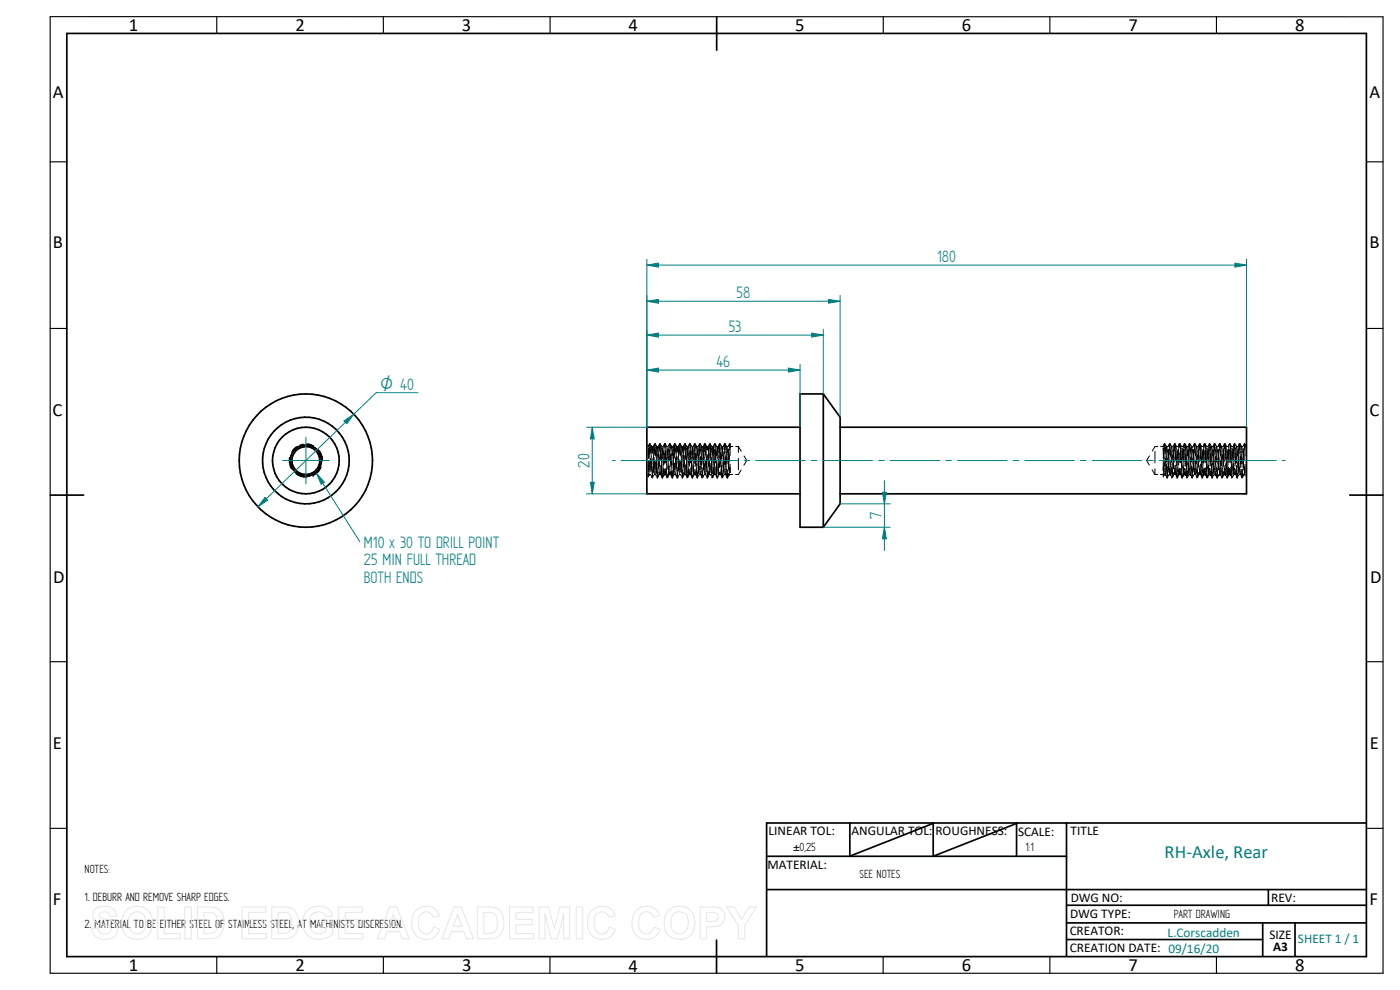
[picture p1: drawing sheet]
<svg xmlns="http://www.w3.org/2000/svg" width="420mm" height="297mm" viewBox="0 0 420 297" stroke-linecap="round" stroke-linejoin="round" font-family="sans-serif">
<g fill="none" stroke="#000" stroke-width=".51">
<path d="M20.1 10h390v277h-390zM215.1 5v10.1M247.1 118.2v40M247.1 118.2h-7v40h7M247.1 118.2l5 7v26l-5 7M240.1 128.2h-46v20h46M252.1 128.2h122v20h-122M15.1 148.5h10M405.1 148.5h10M230.1 256.9h90M255 246.9v10M280.1 246.9v10"/>
<path d="M305.1 246.9v10M320.1 246.9v40M410.1 246.9h-180v40M230.1 266.9h180M320.1 271.6h90M320.1 276.9h90M379 276.9v10M380.7 266.9v4.7M388.7 276.9v10M215 282.1v10M320.1 281.9h58.9"/>
<circle cx="91.8" cy="138.2" r="4.7"/>
<circle cx="91.8" cy="138.2" r="13"/>
<circle cx="91.8" cy="138.2" r="20"/>
<circle cx="91.8" cy="138.2" r="10"/>
<circle cx="91.8" cy="138.2" r="4.2"/>
</g>
<g fill="none" stroke="#000" stroke-width=".34">
<path d="M15.1 5h400v287h-400zM65.1 5v5M115.1 5v5M165.1 5v5M265.1 5v5M315.1 5v5M365.1 5v5M15.1 48.6h5M410.1 48.6h5M15.1 98.6h5M410.1 98.6h5M15.1 198.5h5"/>
<path d="M410.1 198.5h5M15.1 248.5h5M410.1 248.5h5M65.1 287v5M115.1 287v5M165 287v5M265 287v5M315.1 287v5M365.1 287v5"/>
</g>
<g fill="none" stroke="#000" stroke-width=".3">
<path d="M86.9 137.2l-.1 1.5 .7 2.1M87.3 136.8l-.1 1.5 .4 1.4M88.8 134.2l-1.2 1.3M88.8 134.2h.1M88.8 134.2l-1 1.2M89.3 133.9l-.5 .3M91 133.9l-1.3 .6M91.1 133.3l-1.2 .3M91.8 133.2h.6M92.4 133.2l1.4 .5M92.4 133.2l1.7 .6M92.6 133.8l1.4 .4 1.2 .7"/>
<path d="M95 134.7l.8 1.3 .4 1.4M95.6 135a4.9 4.9 0 0 1 1.2 3.3M96 138.9l-.6 1.4M96.2 136.1l.6 1.4M194.1 133.5l.2 .1M194.6 134.3v2.2M194.6 138.4v2.7M194.6 134.6l.2 1.7M194.7 133.7l-.1 .3-.1-.1M194.7 135.8l-.1 1.7M194.7 133.6h.1M194.7 139.5l-.1 1.7"/>
<path d="M194.8 133.4l-.1 .2M194.8 138.1l.3 3.5M194.9 133.2l.3 2.6M194.9 133.2v.1M194.9 133.2l-.1 .8M194.9 133.2h.1M195 134.2l-.2 3.5M195.1 133.2h.1M195.1 133.2l.1 .2M195.3 137.5l-.2 3.5M195.3 133.9l.2 3.6M195.3 137.6l.2 3.5"/>
<path d="M195.4 133.5l.1 .2M195.6 133.9l.1 .1M195.6 139.3l.2 3.4M195.6 137.9l-.2 3.5M195.6 134h.1M195.6 134l-.2 1.7M195.6 134l.2 1.7M195.9 134h.1M195.9 137.5l.3 3.4M196 134l.2 1.4M196 134l-.3 2.1M196 133.9l-.1 .1"/>
<path d="M196.2 138.3l-.1 3.5M196.2 134.8l-.1 3.5M196.3 133.5l-.2 .2M196.3 137.2l.2 3.5M196.4 133.2v.1M196.5 133.2h.1M196.5 133.3v.4M196.5 133.7l-.2 2.8M196.5 133.7l.3 3.1M196.6 133.2l-.1 .5M196.6 133.2h.1M196.7 133.2l.1 .1"/>
<path d="M196.7 133.3h.1M196.7 138.6l-.2 3.4M196.8 133.5l.2 .2M196.8 135.1l.3 3.5M196.8 138.6l.3 3.4M197.1 133.9v.1M197.1 138.7l-.3 3.5M197.1 134h.1M197.1 134l.1 .6M197.1 134l-.3 2.8M197.4 134h.1M197.4 136.4l.2 2.7"/>
<path d="M197.5 134l.1 .5M197.5 134l-.3 2.9M197.5 139.1l-.2 3.5M197.6 133.9l-.1 .1M197.6 139.1v.8M197.8 133.5l-.2 .2M197.8 136.4l.1 3.5M197.8 137.2l-.2 3.5M197.8 133.8l-.2 3.5M198 133.2l-.1 .1M198.1 134.3l.2 3.5M198.2 133.2l.1 1.3"/>
<path d="M198.2 133.2h.1M198.2 133.2l-.3 2.1M198.2 139.7l-.3 2.7M198.3 133.5l.2 .2M198.4 136.3l.2 3.5M198.4 139.6l.3 3.4M198.5 134.4h.1M198.5 134.4l-.3 3.4M198.5 139.6l-.3 2.8M198.6 133.9l.1 .1M198.8 135.4l.2 3.5M198.9 134.3l-.3 3.5"/>
<path d="M199 133.9l-.1 .1M199.1 138.1l-.2 3.5M199.2 135.5l.2 3.5M199.3 133.5l-.2 .2M199.4 136h.1M199.4 136l-.2 3.5M199.4 133.3l-.2 3M199.4 133.2v.1M199.5 133.2v.3M199.5 133.2l-.1 .1M199.5 133.2h.1M199.6 133.2h.1"/>
<path d="M199.6 133.2l.3 2.4M199.6 133.2l-.1 1M199.7 133.2l.1 .2M199.7 135.3l.1 3.5M199.8 133.5l.2 .2M199.9 135.4l-.2 3.5M200 137.5l.1 3.4M200.1 133.9v.1M200.1 134h.1M200.2 134.3l.3 3.5M200.3 135.2l-.2 3.5M200.5 133.9l-.1 .1"/>
<path d="M200.6 139.6l.3 2.8M200.6 134.6l.3 3.5M200.6 137.1h.1M200.6 137.1l-.1 3.5M200.8 133.5l-.2 .2M200.9 133.2v.1M200.9 133.2h.1M200.9 139.9l.3 2.5M200.9 133.2l.2 1.3M200.9 133.2l-.2 2.1M200.9 134.8l-.1 3.5M201.2 133.2l.3 3.6"/>
<path d="M201.2 133.2h.1M201.2 136.3l.2 3.5M201.3 133.5l.2 .2M201.3 136.5l-.2 3.5M201.5 138.6l.2 3.5M201.6 133.9l.3 2.8M201.7 136.1l-.2 3.4M201.7 134l-.2 .7M201.9 134l.4 3.2M202 138.5l.3 3.4M202 133.9l-.1 .3M202.2 136.1l-.2 3.5"/>
<path d="M202.2 139l-.2 3.5M202.3 133.5l-.2 .2M202.3 137.2h.1M202.4 133.3l-.1 1M202.4 133.2v.1M202.4 139l.4 3.5M202.5 133.2l-.1 .1M202.5 133.2l.1 .5M202.5 133.2h.1M202.6 133.7l.1 1.8M202.6 133.7h.1M202.6 133.7l-.3 3.5"/>
<path d="M202.6 133.2h.1M202.7 133.2v.2M202.8 137.5l-.2 3.5M202.8 137.3l.2 3.5M202.8 134.5l.2 3.5M202.9 133.5l.1 .2M203.1 133.9v.1M203.1 134l.2 1.7M203.1 134l-.2 1.7M203.1 134h.1M203.1 139.8l.3 3.4M203.2 136.9l-.2 3.5"/>
<path d="M203.4 134h.1M203.4 137.5l.3 3.4M203.5 134l.2 2.4M203.5 134l-.2 1.1M203.5 133.9l-.1 .1M203.7 135.1h.1M203.7 135.1l-.1 3.5M203.7 136.4h.1M203.8 133.5l-.1 .2M203.8 137.8l-.2 3.5M203.9 138.2l.2 3.4M204 133.2l-.1 .1"/>
<path d="M204 133.2h.1M204 133.2l.2 3.3M204.1 133.2h.1M204.1 133.2l-.2 2.8M204.2 133.2v.6M204.2 138.6l-.2 3.4M204.3 133.5l.2 .2M204.3 138.3l.2 3.5M204.4 135.6l.1 3.5M204.5 139.1l-.1 2.2M204.6 133.9l.2 .7M204.6 137.8l-.1 1.3"/>
<path d="M204.8 134l-.3 .1-.2 2.7M204.9 134h.1M204.9 136.4l.2 3.5M205 134l.2 1.5M205 134l-.2 2M205 139.4l-.2 3.3M205.1 133.9l-.1 .1M205.3 133.5l-.2 .2M205.3 137.3l.2 3.5M205.3 134.1l-.2 3.5M205.3 136.7l-.1 3.5M205.5 133.2l-.1 .1"/>
<path d="M205.6 134l.2 3.5M205.6 133.2h.1M205.6 133.2l.1 .2M205.6 133.2l-.2 1.6M205.6 133.2l.3 1.8M205.6 139.6l-.3 2.8M205.9 133.5l.1 .2M205.9 139.3l.2 3.4M205.9 136.8l.2 3.5M206 134.4h.1M206 134.4l-.2 3.4M206.1 133.9l.1 .1"/>
<path d="M206.1 138.7l-.3 3.5M206.1 134h.1M206.3 135.4l.2 3.5M206.4 134h.1M206.5 134l.1 .6M206.5 134l-.3 2.9M206.5 133.9l-.1 .1M206.6 138.4l-.2 3.5M206.7 136.4l.3 3.5M206.8 133.5l-.1 .2M206.9 133.2v.1M206.9 135.5l-.2 3.5"/>
<path d="M207 133.2h.1M207 133.2l-.3 3.4M207.1 133.2h.1M207.1 133.2l-.1 .5M207.2 133.2l.2 2.9M207.2 135l.1 3.5M207.3 133.5l.2 .2M207.4 135.4l-.2 3.5M207.5 138l.2 3.4M207.5 139.5l-.2 2.9M207.6 133.9l.1 .1M207.7 134.3l.3 3.5"/>
<path d="M207.9 134.2l-.3 3.6M208.1 133.9l-.2 .1M208.1 139.6l.3 2.8M208.1 137.4l-.2 3.4M208.2 139.7l-.2 3.4M208.3 133.5l-.2 .2M208.4 133.2h.1M208.4 133.2l-.2 2.4 .2 3.4M208.4 133.2l.2 1M208.5 134.3l-.2 3.5M208.6 133.2h.1M208.6 133.2l.1 .2"/>
<path d="M208.7 136l.2 3.5M208.8 133.8l.2 3.5M208.8 133.5l.2 .2M208.8 136.5l-.2 3.5M209.1 133.9l.3 2.8M209.1 139.1l.2 3.5M209.2 134l-.2 .7M209.3 135.1l-.2 3.5M209.5 138.6l.3 3.3M209.5 133.9l-.1 .1M209.6 134.7l.3 3.5M209.7 136.4l-.2 3.5"/>
<path d="M209.8 138.5l-.3 3.5M209.8 133.5l-.2 .2M209.9 138.2h.1M209.9 133.2v.1M210 133.2v.5M210 133.2l-.2 1.4M210 140l.3 2.5M210 133.2h.1M210 133.7l-.2 3M210 133.7l.2 1.5M210.1 133.2h.1M210.1 133.2l-.1 .5"/>
<path d="M210.2 133.2l.1 .2M210.3 137h.1M210.3 137.1l.1 3.4M210.3 137.5l-.3 3.5M210.3 135l.2 3.5M210.3 133.5l.2 .2M210.6 133.9l.3 1.8M210.7 134l-.3 1.7M210.7 136l-.2 3.5M210.9 134l.2 .4 .2 2.8M210.9 137.5l.2 3.3M211 133.9l-.1 .3"/>
<path d="M211.2 135.4l-.1 3.5M211.3 133.5l-.2 .2M211.3 137.3l-.2 3.7M211.3 137.2h.1M211.4 139.1l.3 3.3M211.4 133.2h.1M211.4 133.2v.1M211.4 133.2v.4M211.4 133.2l.3 3M211.7 133.2h.1M211.7 133.2l-.3 2.3M211.7 133.2l.1 1.1"/>
<path d="M211.7 138.6l-.3 3.4M211.8 134.3h.1M211.8 133.5l.2 .2M211.8 138l.2 3.5M211.9 136.1l.2 3.6M212.1 133.9l.1 .8M212.2 136.9l-.2 3.5M212.2 134l-.2 .1-.2 2.7M212.4 136.4l.2 3.5M212.4 134l.4 2.4M212.5 139.7l-.2 3M212.5 133.9l-.2 1.1"/>
<path d="M212.8 133.5l-.2 .2M212.8 136.4h.1M212.8 134.4l-.2 3.5M212.8 138.2l.3 3.5M212.9 136.1l-.2 3.6M212.9 133.2v.1M213 134.3h.1M213 133.2h.1M213.1 133.7l-.1 .6M213.1 133.7l.2 3.5M213.1 133.2h.1M213.1 139.6l-.3 2.8"/>
<path d="M213.1 133.2l.3 2.3M213.1 133.2v.5M213.2 133.2v.2M213.3 133.5l.2 .2M213.3 139l.3 3.5M213.5 137.3l.1 3.5M213.5 134.4h.1M213.5 134.4l-.2 3.4M213.6 133.9v.1M213.6 134h.1M213.6 137.8l-.2 3.4M213.8 135.4l.2 3.5"/>
<path d="M214 134l.2 1.6M214 134l-.3 1.9M214 133.9v.1M214.1 138.6l-.2 3.5M214.2 135.6h.1M214.3 133.5l-.1 .2M214.3 137.3l.2 3.5M214.4 133.4l-.2 3.5M214.4 135l-.2 3.5M214.5 133.2l-.1 .1M214.6 133.2l.4 3.5M214.7 133.2h.1"/>
<path d="M214.7 134.7l.1 3.5M214.8 133.5l.2 .2M214.8 138.2h.1M214.9 135.4l-.2 3.5M214.9 140l.3 3.2M215 138.5l.2 3.5M215.1 133.9l.2 .1M215.1 138.6l-.3 3.5M215.2 134.3l.3 3.5M215.4 134h.1M215.5 134l.1 .7M215.5 134l-.3 2.8"/>
<path d="M215.6 139.6l.2 2.8M215.6 133.9l-.1 .1M215.6 137.7l-.2 3.4M215.7 139.1l-.2 3.5M215.8 133.5l-.2 .2M215.8 136.5l.2 3.5M215.9 133.3l-.2 2.5M215.9 133.2v.1M216 140h.1M216 133.2l.1 .7M216 133.2l-.1 .1M216 133.2h.1"/>
<path d="M216 133.8l-.2 3.5M216.1 133.2h.1M216.1 133.2l.1 .2M216.2 135.7l.2 3.5M216.3 134.3l.2 3.5M216.4 136.5l-.3 3.4M216.4 133.5l.1 .2M216.5 139.5l-.1 2.4-.3 .5M216.6 133.9l.1 .1M216.6 139.6l.3 3.5M216.6 134h.1M216.6 134l.3 2.7"/>
<path d="M216.6 134l-.1 .7M216.9 134.2l-.2 3.5M217 138.6l.2 3.3M217 133.9l-.1 .1M217.2 136.7l-.2 3.4M217.2 135.6l.2 3.5M217.3 133.5l-.1 .2M217.3 138l-.2 3.5M217.4 133.3l.1-.1v.5M217.4 133.3l-.2 1.6M217.4 139.1h.1M217.5 133.2h.1"/>
<path d="M217.5 133.7l.2 1.2M217.5 133.7l-.1 2.4M217.6 133.2h.1M217.6 133.2l.2 .5M217.6 133.2l-.1 .5M217.8 137.5l-.3 3.5M217.8 136.7l.1 3.5M217.8 133.7h.1M217.8 133.5l.2 .2M217.9 135.5l.1 3.5M218.1 134h.1M218.1 134l.2 1.7"/>
<path d="M218.1 134l-.2 1.7M218.1 133.9v.1M218.3 135l-.2 3.6M218.4 137.5l.2 3.5M218.6 133.9l-.2 .1M218.6 134.7l.3 3.5M218.7 135.7l-.2 3.4M218.8 133.5l-.2 .2M218.9 138.2h.1M218.9 136.8l-.3 3.5M218.9 133.2h.1M218.9 133.2l-.1 .7"/>
<path d="M218.9 133.2l.2 1M219.1 134h.9M219.1 133.2h.1M219.1 133.9v2.8M219.1 139.3v2.5l-.1-1.8M219.1 133.2v.3M219.1 133.2l-.2 1.8M220.8 134h.8M221.6 134l.9 1.4M221.6 134v1.7M221.6 137.5v3.5M223.3 136.8l.8 1.4-.8 1.4"/>
<path d="M345 136.8l-.9 1.4 .8 1.3M346.6 135.4v3.5M347.5 134h-.9l-.8 1.3M349.1 134.7v2.8M349.1 134.3v2.2M349.1 138.4v2.8M349.2 133.7l-.1 .3h-.8M349.2 139.4l-.1 1.4M349.2 133.6h.1M349.3 137.2l.2 2.5M349.3 137.2h.1M349.3 133.4l-.1 .2"/>
<path d="M349.4 133.2v.1M349.5 133.2l.2 2.6M349.5 133.2l-.2 .8M349.5 133.2h.1M349.5 134.2l-.2 3.5M349.6 133.2h.1M349.7 133.2v.2M349.8 137.6l.2 3.5M349.8 137.5l-.2 3.5M349.8 134l.2 3.5M349.8 133.5l.2 .2M350.1 134l.2 1.7"/>
<path d="M350.1 134l-.2 1.7M350.1 139.3l.2 3.4M350.1 139.3h.1M350.1 133.9v.1M350.1 134h.1M350.3 135l-.2 3.6M350.4 137.5l.2 3.5M350.6 133.9l-.2 .1M350.6 134.9l.3 3.7M350.6 134.9h.1M350.7 133.6h.1M350.8 134.8l-.2 3.5"/>
<path d="M350.8 138.3l-.2 3.5M350.8 133.5l-.1 .1M351 133.4l.3 3.4M351 133.2l-.1 .1M351.1 133.2l.1 .1M351.1 133.2l-.3 3.3M351.1 133.2h.1M351.2 133.4h.1M351.2 138.6l-.2 3.3M351.4 138.6l.1 3.5M351.4 133.5l.1 .2M351.4 135.2l.1 3.4"/>
<path d="M351.6 133.9l.1 .8M351.7 134l-.2 .4-.2 2.3M351.8 134.9l-.2 3.7M351.9 136.5l.1 2.6M352 139.1l-.2 3.4M352 139.1l.1 .8M352 133.9l-.1 .1M352.2 134.9l.2 3.7M352.2 134.9h.1M352.3 133.5l-.2 .2M352.3 133.8l-.2 3.4M352.3 137.1l-.1 3.5"/>
<path d="M352.4 133.2v.1M352.5 133.2h.1M352.6 133.2h.1M352.6 133.2l-.2 2.1M352.6 133.2l.2 .2M352.7 139.6l-.3 2.8M352.7 133.3l.1 1.2M352.8 133.5l.2 .2M352.9 139.6l.2 3.5M352.9 136.3l.2 3.5M353 134.3l-.2 3.5-.2-3.4M353.1 133.9v.1"/>
<path d="M353.1 134h.1M353.3 135l-.2 3.6M353.3 135.4l.2 3.5M353.5 133.9l-.1 .1M353.6 138l-.2 3.5M353.6 134.9l.3 3.7M353.6 134.9h.1M353.7 133.6h.1M353.8 133.5l-.1 .1M353.9 136h.1M353.9 136l-.2 3.4M353.9 133.2h.1"/>
<path d="M353.9 133.2l-.2 3.1M353.9 133.2l.1 .1M353.9 133.2v.1M354 133.3v.3M354.1 133.3l-.1 .9M354.1 133.2l.1 .1M354.1 133.2v.1M354.1 133.2l.1 .2M354.1 133.2h.1M354.2 133.3l.2 2.4M354.2 135.3l.2 3.5M354.3 133.5l.2 .2"/>
<path d="M354.4 135.4l-.2 3.5M354.5 137.5l.2 3.5M354.6 133.9l.1 .1M354.7 134.4l.1 1.2M354.7 134.4h.1M354.8 135.6l-.2 3.1M354.8 135v.6M354.8 135.6l.2 2.2M355 133.9l-.1 .1M355.1 139.6l.2 2.8M355.1 134.9l.3 3.7M355.1 134.9h.1"/>
<path d="M355.1 137l-.1 3.5M355.2 133.6h.1M355.3 133.5l-.1 .1M355.4 133.3l-.2 2M355.4 134.8l-.2 3.5M355.4 133.2v.1M355.5 133.2l.1 1.3M355.5 133.2l-.1 .1M355.5 133.2h.1M355.6 133.2h.1M355.7 133.3l.2 3.5M355.7 133.3h.1"/>
<path d="M355.7 133.2v.2M355.7 136.4l.2 3.4M355.8 133.5l.2 .2M355.8 136.4l-.2 3.5M356.1 133.9v.1M356.1 134l-.1 .6M356.1 134l.3 2.8M356.1 134h.1M356.3 135l-.2 4.3 .1 2.8M356.5 138.6l.3 3.4M356.5 133.9l-.1 .1M356.6 134.9l.3 3.7"/>
<path d="M356.6 134.9h.1M356.7 136.1l-.2 3.4M356.7 133.6h.1M356.7 138.9l-.2 3.6M356.8 134.3h.1M356.8 133.5l-.1 .1M356.8 137.1h.1M356.9 133.2h.1M356.9 133.2l.3 2.4M356.9 133.2l-.1 1.1M356.9 133.2v.1M357 133.6l-.2 3.5"/>
<path d="M357.2 133.2v.2M357.2 133.2h.1M357.3 137.3l.2 3.5-.2 1.5M357.3 137.5l-.2 3.3M357.3 133.5l.2 .2M357.3 134.5l.2 3.5M357.6 133.9l.2 1.8M357.6 139.8l.2 2.9M357.7 134l-.2 .1-.1 1.6M357.8 134.9l-.2 3.7M358 137.5l.2 3.5M358 134h.1"/>
<path d="M358 133.9v.1M358.1 134.9l.3 3.7M358.1 134.9h.1M358.2 133.6h.1M358.3 135l-.3 3.5M358.3 133.5l-.1 .1M358.3 137.8l-.2 3.5M358.4 133.3h.1M358.4 133.2v.1M358.5 133.2l.3 3.3M358.5 133.2l-.1 .1M358.5 133.2h.1"/>
<path d="M358.6 133.2l.1 .2M358.6 133.2h.1M358.6 133.2l.1 .1M358.6 133.2l-.2 2.8M358.7 133.3l.1 .6M358.7 138.6l-.2 3.3M358.8 133.5l.2 .2M358.8 138.3l.2 3.5M358.9 135.7l.2 3.4M359.1 133.9v.1M359.1 134h.1M359.1 134l.1 .7"/>
<path d="M359.1 134l-.3 2.7M359.3 135l-.2 3.6M359.4 136.5l.2 3.5M359.5 139.3l-.2 3.5M359.5 133.9l-.1 .1M359.7 134.9l.2 3.7M359.7 134.9h.1M359.7 133.6h.1M359.8 133.5l-.1 .1M359.8 134.1l-.2 3.4M359.8 136.6l-.1 3.5M359.9 133.2v.1"/>
<path d="M360 133.2h.1M360.1 134.1l.2 3.4M360.1 133.2h.1M360.1 133.2l.2 1.8M360.1 133.2l-.2 1.6M360.2 139.6l-.1 1.2M360.3 133.5l.2 .2M360.4 139.3l.2 3.5M360.4 139.3h.1M360.5 136.8l.1 3.5M360.5 134.3l-.3 3.5M360.6 133.9v.1"/>
<path d="M360.6 134h.1M360.8 135l-.2 3.7M360.8 135.4l.2 3.5M361 138.3l-.1 3.5M361 133.9l-.1 .1M361.1 134.9h.1M361.1 134.9l.3 3.7M361.2 133.6h.1M361.3 133.5l-.1 .1M361.4 135.5l-.2 3.4M361.4 133.2h.1M361.4 133.2l.1 .1"/>
<path d="M361.4 133.2l-.3 3.3M361.5 133.7h.1M361.6 133.2l.1 .2M361.6 133.2h.1M361.6 135.1l.3 3.4M361.6 133.2l.1 .1M361.6 135.1h.1M361.6 133.2l-.1 .5M361.7 133.3l.2 2.9M361.9 133.5l.1 .2M361.9 135.4l-.2 3.5M362 138l.2 3.5"/>
<path d="M362.1 133.9l.1 .1M362.1 134h.1M362.2 134.4l.1 1.2M362.2 134.4h.1M362.3 135.6l-.2 3M362.3 135.6l.1 2.2M362.3 135v.6M362.5 133.9l-.1 .1M362.6 139.6l.3 2.8M362.6 137.3l-.2 3.5M362.7 134.9v.7M362.7 134.9h.1"/>
<path d="M362.7 139.6l-.3 3.4M362.7 135.6l.2 3M362.8 133.5l-.2 .2M362.9 133.2v.1M363 133.2l.1 1.1M363 134.3l-.2 3.5M363 133.2l-.3 2.4M363 133.2h.1M363.1 133.2h.1M363.2 133.2l.1 .2M363.2 136.1l.2 3.4M363.3 133.9l.2 3.5"/>
<path d="M363.3 133.5l.2 .2M363.3 136.4l-.2 3.5M363.5 139.1l.3 3.6M363.6 133.9v.1M363.6 134h.1M363.6 134l.3 2.8M363.6 134l-.1 .6M363.8 135l-.2 3.6M364 138.6l.3 3.4M364.1 133.9l-.2 .1M364.1 134.9l.3 3.7M364.1 134.9h.1"/>
<path d="M364.2 136.4l-.2 3.4M364.2 133.6h.1M364.3 138.4l-.2 3.5M364.3 133.5l-.1 .1M364.4 133.2h.1M364.4 133.2l.3 2.1M364.4 133.2l-.1 1.3M364.4 133.2v.1M364.6 133.2l.1 .2M364.6 133.2h.1M364.6 133.1l-.2 3.5M364.8 137.1l.1 3.7-.1 1.5"/>
<path d="M364.8 137.1h.1M364.8 137.5l-.2 3.4M364.8 133.5l.2 .2M364.9 135l.1 3.5M365.1 133.9v.1M365.1 134h.1M365.1 134l.2 1.6M365.1 134l-.2 1.7M365.3 135.6l-.2 3M365.3 135.6v.1M365.3 135v.6M365.5 137.5l.2 3.5"/>
<path d="M365.5 133.9l-.1 .1M365.6 134.9h.1M365.6 134.9l.3 3.7M365.7 133.6h.1M365.7 135.3l-.2 3.5M365.8 137.3l-.2 3.5M365.8 133.5l-.1 .1M365.9 133.3v.3M365.9 133.2v.1M366 133.2v.5M366 133.2l-.1 .1M366 133.2h.1"/>
<path d="M366 133.7l.2 2.6M366 133.7l-.1 1.8M366.1 133.2h.1M366.1 133.2l.2 1.2M366.1 133.2l-.1 .5M366.2 133.2l.1 .2M366.2 138.5l-.2 3.4M366.3 138l.2 3.5M366.3 133.5l.2 .2M366.4 136.2l.2 3.5M366.6 133.9v.1M366.6 134l-.3 2.7"/>
<path d="M366.6 134h.1M366.6 134l.1 .7M366.8 135l-.2 3.6M366.9 136.5l.2 3.5M367 139.6l-.2 3.4M367 133.9l-.1 .1M367.1 134.9l.3 3.7M367.1 134.9h.1M367.2 133.6h.1M367.3 134.4l-.2 3.4M367.3 133.5l-.1 .1M367.4 136.1l-.2 3.5"/>
<path d="M367.5 134.3h.1M367.5 133.2l-.1 .1M367.6 133.8l.2 3.4M367.7 133.2v.2M367.7 133.2h.1M367.7 133.2l-.2 1.1M367.7 133.2v.1M367.7 139.6l-.1 1.2M367.7 133.3l.2 2.3M367.8 137.2l-.1 .6M367.8 133.5l.2 .2M367.9 139.1l.2 3.4"/>
<path d="M368 137.3l.2 3.5M368 134.3l-.2 2.9M368.1 133.9l.1 .1M368.3 135.4l.2 3.5M368.3 135l-.2 3.6M368.5 138.6l-.1 3.5M368.5 133.9l-.1 .1M368.6 134.9l.3 3.7M368.6 134.9h.1M368.7 133.6h.1M368.8 133.5l-.1 .1M368.9 135l-.1 3.4"/>
<path d="M368.9 133.2l-.3 3.6M369 133.2h.1M369.1 134.8l.2 3.5M369.1 133.2l.3 3.5M369.1 133.2h.1M369.3 133.5l.2 .2M369.4 135.4l-.2 3.5M369.5 138.5l.2 3.5M369.6 133.9v.1M369.6 134h.1M369.7 134.4l.2 3.4M369.7 134.4h.1"/>
<path d="M369.8 135l-.2 3.6M370 133.9l-.1 .1M370.1 139.6l.3 2.8M370.1 137.6l-.2 3.5M370.2 134.8l.2 3.7M370.2 133.6h.1M370.2 139.1l-.2 3.5M370.3 133.5l-.1 .1M370.4 133.2l.2 .8M370.4 133.2l-.2 2.6M370.4 133.2v.1M370.5 133.2h.1"/>
<path d="M370.5 133.8l-.2 3.5M370.6 133.2h.1M370.7 133.2v.2M370.7 135.8l.2 3.4M370.8 134.4l.2 3.5M370.8 133.5l.2 .2M370.8 136.4l-.2 3.5M371.1 139.7l.2 3M371.1 133.9v.1M371.1 134h.1M371.1 134l.3 2.8M371.1 134l-.1 .6"/>
<path d="M371.3 135.2l-.2 3.7M371.5 138.6l.3 3.4M371.5 133.9l-.1 .1M371.6 134.7l.2 3.6M371.6 136.6l-.1 3.5M371.7 133.6h.1M371.8 137.9l-.2 3.5M371.8 133.5l-.1 .1M371.9 133.2l.2 1.8M371.9 133.2h.1M371.9 133.2l-.1 1.6M372.1 133.2l.1 .2"/>
<path d="M372.1 133.2l.1 .1M372.1 133.2l-.3 2.9M372.1 133.2h.1M372.2 133.3v.4M372.3 133.7h.1M372.3 136.8l.1 3.5M372.3 137.5l-.2 3.4M372.4 133.5l.1 .2M372.6 133.9v.1M372.6 134h.1M372.6 134l.2 1.7M372.6 134a14.1 14.1 0 0 0 0 5l.2-3.6"/>
<path d="M372.9 137.5l.3 3.5M373 133.9l-.1 .1M373.1 134.5l.3 3.6M373.2 135.6l-.2 3.5M373.3 133.5l-.2 .2M373.3 136.7l-.1 3.6M373.4 133.3l-.1 .5M373.5 140l.1 1.8M373.5 140h.1M373.5 133.2l.1 1M373.5 133.2l-.1 .1M373.5 133.2h.1"/>
<path d="M373.6 133.3h.1M373.6 133.3l-.2 1.7M373.6 133.2h.1M373.6 133.2v.3M373.6 133.9v2.8M373.6 139.3v2.7M373.8 133.8l-.2 .2M374.1 133.5l-.1 .1M88.2 140.3l.6 .9M88.5 141l.3 .2M88.8 141.2l1.1 .7M88.8 142.2l1.4 .7 1.9 .3"/>
<path d="M88.8 141.2l.2 .3M89.7 141.8l.1 .1M90 142h.1M90 142l.3 .1M90.3 142.1h.1M90.3 142.4l1.4 .4 1.5-.1M94 142.7h.1M95.4 140.4h.1M95.4 141.6l-.8 .6M95.4 140.3h.1M95.5 140.2h.1M95.7 141.2l-1.7 1.5"/>
<path d="M96.4 140.1l-.7 1.2M194.3 142.7l-.2 .2M194.6 142.4l-.2 .1M194.6 142.8h.1M194.6 140.3v.2M194.6 142v.8M194.6 140.8l.2 1.1M194.8 142.5l-.1 .2M194.8 141.9h.1M194.8 142.4h.1M195.1 142.4l.2 .1M195.4 142.6l.1 .3"/>
<path d="M195.6 143l.1 .2M195.6 142.8l.1 .4M195.7 143.2h.1M195.8 142.7h.1M195.9 143.1l-.1 .1M196 140.1l-.3 3.1M196.2 142.7l-.1 .2M196.5 142.4l-.2 .1M196.6 142.4l.2 .1M196.9 142.6l.1 .3M197.1 143l.1 .2M197.1 140.4l.3 2.8"/>
<path d="M197.2 143.2h.1M197.3 143.2h.1M197.5 143.1l-.1 .1M197.5 142.5l-.1 .7M197.7 142.7l-.1 .2M197.7 141.7l.2 .7M197.9 142.4l-.1 .1M198.1 142.4h.1M198.1 141.6l.1 .8M198.2 142.4l.1 .1M198.4 142.6l.1 .3M198.6 143l.1 .2"/>
<path d="M198.7 143h.1M198.7 143.2h.1M198.8 143.2h.1M199.1 140.6l.3 1.8M199.1 141.3h.1M199.1 141.3l-.2 1.9-.2-1.6M199.2 142.7l-.1 .2M199.4 142.4h.1M199.4 142.4l-.1 .1M199.5 140.8l.3 1.7M199.6 142.4l.2-.1 .2-1.8 .2 2.7M199.6 140.7l-.2 1.7"/>
<path d="M199.9 142.6l.1 .3M200.1 143l.1 .2M200.2 143.2h.1M200.3 143.2h.1M200.3 142.7l.1 .5M200.4 142.4l-.2 .8M200.5 143.1l-.1 .1M200.6 140.2l-.2 3M200.7 142.7l-.1 .2M200.9 142.4l-.1 .1M201 141.7l-.1 .7M201.1 142.4h.1"/>
<path d="M201.2 142.4l.1 .1M201.4 142.6l.1 .3M201.4 141.4l-.2 1M201.5 141.6l.2 1.4M201.6 143l.1 .2M201.7 143.2h.1M201.7 142.1h.1M201.8 143.2h.1M201.9 141.4l-.2 1.8M202 143.1l-.1 .1M202.2 142.7l-.1 .2M202.3 141.9h.1"/>
<path d="M202.4 142.4l-.1 .1M202.8 142.3h.1M202.8 142.3l-.2 .1M202.9 142.6l.1 .3M203.1 142.6l.1 .6M203.1 143l.1 .2M203.2 143.2h.1M203.3 143.2h.1M203.4 143.2h.1M203.5 140.3h.1M203.5 140.3l-.3 2.9M203.5 143.1l-.1 .1"/>
<path d="M203.7 142.7l-.1 .2M204 142.4l-.2 .1M204.1 142.4l.2 .1M204.4 142.6l.1 .3M204.6 143l.1 .2M204.7 140.9l.1 1.8M204.7 143.2h.1M204.8 142.7v.1M204.8 142.7l.1 .5M204.8 143.2h.1M205 143.1l-.1 .1M205.1 142l-.2 1.2"/>
<path d="M205.2 141.7l.1 .7M205.2 142.7l-.1 .2M205.3 142.4v.1M205.5 140.8h.1M205.6 142.4l.2 .1M205.9 142.6l.1 .3M206.1 143l.1 .2M206.1 142.7h.1M206.2 143.2h.1M206.2 142.1l.2 1.1M206.3 143.2h.1M206.6 140.8l-.2 2.4"/>
<path d="M206.6 140.6l.1 .2M206.7 140.8l.2 1.6M206.7 142.7l-.1 .2M206.9 142.4h.1M206.9 142.4l-.1 .1M207.1 141.7l.2 .7M207.1 140.7l-.2 1.7M207.1 142.4h.2M207.2 142.4l.1 .1M207.4 142.6l.1 .3M207.4 140.3h.1M207.4 140.3l.2 2.7"/>
<path d="M207.6 143l.1 .2M207.7 143.2h.1M207.8 142.7h.1M207.8 142.7l-.1 .5M207.8 143.2h.1M208.2 142.7l-.1 .2M208.4 142.4l-.1 .1M208.5 141.7l-.1 .7M208.5 140.8l.2 1.6M208.6 142.4h.1M208.7 142.4l.1 .1M208.9 142.6l.1 .3"/>
<path d="M209 141.3l.2 1.9M209 140.4l-.3 2M209.1 143l.1 .2M209.2 143.2h.1M209.3 143.2h.1M209.4 141.6l-.2 1.6M209.5 143.1l-.1 .1M209.7 142.7l-.1 .2M209.8 141.9h.1M210 142.4l-.2 .1M210.4 142.6l.1 .3M210.4 141.3l-.1 1-.2 .1"/>
<path d="M210.6 142.3l.1 .9M210.6 140.3h.1M210.6 140.3l.3 2.9M210.7 143.2h.1M210.8 143.2h.1M210.9 140.7l-.2 2.5M211 143.1l-.1 .1M211 142.6l-.1 .6M211.2 142.7l-.1 .2M211.4 142.4l-.1 .1M211.6 142.4h.1M211.7 142.4l.1 .1"/>
<path d="M211.8 142.2l-.1 .2M211.9 142.6l.1 .3M212.1 143l.1 .2M212.2 143.2h.1M212.2 141.4l.1 1.3M212.3 142.7l-.1 .4M212.3 143.2h.1M212.6 141.4l-.2 1.8-.1-.5M212.7 141.7l.1 .7M212.7 142.7l-.1 .2M212.8 142.4h.1M212.9 142.4l-.1 .1"/>
<path d="M213.1 142.4l.2 .1M213.3 142.6l.2 .3M213.6 143l.1 .2M213.7 143.2h.1M213.8 142.6l.1 .6M213.8 143.2h.1M214 143.1l-.1 .1M214.2 140.6l.2 1.8M214.2 140.3h.1M214.2 140.3l-.3 2.9M214.2 142.7l-.1 .2M214.4 142.4h.1"/>
<path d="M214.4 142.4l-.1 .1M214.5 140.8h.1M214.6 140.7l-.2 1.7M214.6 142.4l.2 .1M214.9 142.6l.1 .3M215.1 143l.1 .2M215.2 143.2h.1M215.3 142.9l-.1 .3M215.3 143.2h.1M215.5 143.1l-.1 .1M215.7 142.7l-.1 .2M215.8 142.4h.1"/>
<path d="M215.9 142.4l-.1 .1M216 141.7l-.2 .7M216.1 141.8l.2 .7M216.4 142.6l.1 .3M216.5 141l.2 2.2M216.6 143l.1 .2M216.7 143.2h.1M216.9 141.9l-.2 1.3M217.2 142.7l-.1 .2M217.2 141.9h.1M217.5 142.4l-.2 .1M217.5 140.9l.3 1.5"/>
<path d="M217.6 142.4h.2M217.7 142.4l.1 .1M217.9 142.6l.1 .3M218 140.4l-.2 2M218 142l.2 1.2M218.1 140.8l.2 1.9M218.2 143.2h.1M218.3 142.7l-.1 .5M218.3 142.7l.1 .5M218.3 143.2h.1M218.4 140.9l-.1 1.8M218.5 143.1l-.1 .1"/>
<path d="M218.6 142.1h.1M218.6 142.1l-.2 1.1M218.7 142.7l-.1 .2M218.9 142.4h.1M218.9 142.4l-.1 .1M219 142.4h.9M219.1 140.5l-.2 1.5M222.4 141l-.8 1.4h-.8M345.8 141l.8 1.4M346.6 142.4h.8M346.6 140.7v1.7M348.3 142.4h.8"/>
<path d="M349.1 142.8h.1M349.1 140.3l.2 1.7M349.1 142v.8M349.3 142.5l-.1 .2M349.3 142.4h.1M349.4 142.4h.1M349.5 141.1l.2 1.2M349.6 142.4h.1M349.7 142.3h.1M349.7 142.3l.1 .2M349.8 142.3h.1M350 140.5l-.2 1.8"/>
<path d="M350 142.8l.2 .3M350.1 142.9l.1 .3M350.2 143.2h.1M350.3 142.7l-.1 .5M350.3 142.7v.1M350.3 143.2h.1M350.5 143.1l-.1 .1M350.5 140l-.2 2.7M350.7 142.7l-.1 .2M350.8 142.4v.1M351 141.9h.1M351 140.5l.2 1.8"/>
<path d="M351.1 142.4h.1M351.2 142.3h.1M351.2 142.3l.1 .2M351.3 142.3h.1M351.5 140.5l-.2 1.8M351.5 142.8l.2 .3M351.6 140.5l.3 2.7M351.7 143.2h.1M351.8 143.2h.1M352 142.5l-.1 .7M352.2 142.7l-.1 .2M352.2 141.7l.2 .7"/>
<path d="M352.4 142.4l-.1 .1M352.4 142.4h.1M352.5 140.5l.2 1.9M352.6 142.4h.1M352.7 142.3l.1 .2M353 140.5l-.3 1.9M353 142.8l.2 .3M353.2 143.2h.1M353.3 143.2h.1M353.6 141.3l-.2 1.9-.2-1.6M353.6 140.7l.3 1.7M353.7 142.7l-.1 .2"/>
<path d="M353.9 142.4l-.1 .1M354 140.5v.3M354 141.5l-.1 .9M354.1 141.5l.1 .9M354.1 140.8l-.1 .7M354.1 140.6v.2M354.1 142.4h.1M354.2 142.3l.1 .2M354.2 142.4l.2-1.8 .3 2.6M354.5 142.8l.2 .3M354.7 143.2h.1M354.8 143.2h.1"/>
<path d="M354.8 142.3l-.1 .9M355.2 140.1l-.3 3.1-.1-.4M355.2 142.7l-.1 .2M355.3 142.4v.1M355.5 140.5l.2 1.8M355.5 141.7l-.2 .7M355.6 142.4h.1M355.7 142.3h.1M355.7 142.3l.1 .2M355.8 142.3h.1M356 140.5l-.2 1.8M356 141.6l.2 1.6"/>
<path d="M356 142.8l.1 .3M356.2 143.2h.1M356.2 142.2h.1M356.4 141.3l-.2 1.9M356.5 143.1l-.2 .1M356.7 142.7l-.1 .2M356.9 142.4l-.1 .1M357 140.5v.3M357 140.8l.2 1.5M357.1 140.8v.2M357.1 142.4h.1M357.2 142.3h.1"/>
<path d="M357.2 142.3l.1 .2M357.3 142.3h.1M357.5 142.8l.2 .3M357.6 142.6l.1 .6M357.7 143.2h.1M357.8 142.7l.1 .5M357.8 142.7l-.1 .5M357.8 143.2h.1M357.9 143.1v.1M358 143.1l-.1 .1M358 140.3l-.2 2.4M358.1 141.3h.1"/>
<path d="M358.2 142.7l-.2 .2M358.3 142.4v.1M358.5 141.9h.1M358.5 140.5l.2 1.9M358.6 142.4h.1M358.7 142.3l.1 .2M359 140.5l-.3 1.9M359 142.8l.1 .3M359.1 141l.3 2.2M359.2 143.2h.1M359.3 143.2h.1M359.6 141.9l-.2 1.3"/>
<path d="M359.7 142.7l-.1 .2M359.7 141.7l.2 .7M359.9 142.4l-.1 .1M359.9 142.4h.1M360 140.5v.3M360 141.5l-.1 .9M360.1 140.8l-.1 .7M360.1 141.5l.1 .9M360.1 142.4h.1M360.2 142.3l.1 .2M360.5 140.6l-.3 1.8M360.5 142.8l.2 .3"/>
<path d="M360.7 143.2h.1M360.7 142.2l.2 1M360.8 143.2h.1M361 143.1l-.1 .1M361.1 140.7l.2 1.7M361.1 140.8l-.2 2.4M361.2 142.7l-.2 .2M361.3 142.4v.1M361.5 140.5l.2 1.8M361.6 140.6l-.3 1.8M361.6 142.4h.1M361.7 142.3l.1 .2"/>
<path d="M361.7 142.3h.1M361.8 142.3h.1M361.9 140.3l.3 2.9M361.9 140.3h.1M362 142.8l.2 .3M362 140.5l-.2 1.8M362.2 143.2h.1M362.3 142.6l-.1 .6M362.4 143.1l-.1 .1M362.4 143h.1M362.7 142.7l-.1 .2M362.9 142.4l-.1 .1"/>
<path d="M362.9 142.4h.1M363 141.7l-.1 .7M363 140.5l.2 1.8M363.1 142.4h.2M363.2 142.3l.1 .2M363.2 142.3h.1M363.3 142.3h.1M363.5 140.5l-.2 1.8M363.5 142.8l.2 .3M363.5 141.3h.1M363.5 141.3l.2 1.9M363.7 143.2h.1"/>
<path d="M363.8 143.2h.1M363.9 141.6l-.2 1.6M364 143.1l-.1 .1M364.2 142.7l-.1 .2M364.4 142.4l-.1 .1M364.5 140.5l.2 1.8M364.6 142.4h.1M364.7 142.3l.1 .2M364.7 142.3h.1M364.8 142.3h.1M365 142.8l.2 .3M365.1 142.3l.1 .9"/>
<path d="M365.1 140.3l.2 2.4M365.1 140.3h.1M365.2 143.2h.1M365.3 143.2h.1M365.3 142.7l-.1 .5M365.5 140.6l-.2 2.1M365.5 142.6l-.1 .6-.1-.5M365.7 142.7l-.1 .2M365.9 142.4l-.1 .1M365.9 142.4h.1M366 141.9h.1M366 140.5l.2 1.8"/>
<path d="M366.1 142.4h.1M366.2 142.3h.1M366.2 142.3l.1 .2M366.3 142.3h.1M366.5 140.5l-.2 1.8M366.5 142.8l.1 .3M366.7 143.2h.1M366.7 141.5l.2 1.7M366.8 143h.1M366.8 143.2h.1M367.1 141.4l-.2 1.8M367.2 142.7l-.1 .2"/>
<path d="M367.2 141.7l.2 .7M367.4 142.4l-.1 .1M367.5 140.5v.3M367.5 141.5l-.1 .9M367.6 141.5l.1 .8M367.6 140.8l-.1 .7M367.6 142.4h.1M367.7 142.3h.1M367.7 142.3l.1 .2M367.8 142.3h.1M367.9 140.5l-.1 1.8M368 142.8l.2 .3"/>
<path d="M368.2 143.2h.1M368.3 142.7h.1M368.3 143.2h.1M368.4 142.1h.1M368.6 140.7l.2 1.7M368.7 140.3l-.3 2.9-.1-.5M368.7 142.7l-.2 .2M368.8 142.4v.1M369 140.5l.2 1.8M369.1 140.6l-.3 1.8M369.1 142.4h.1M369.2 142.3h.1"/>
<path d="M369.2 142.3l.1 .2M369.3 142.3h.1M369.4 140l.3 3.2M369.5 140.5l-.2 1.8M369.5 142.8l.1 .3M369.7 143.2h.1M369.8 142.9l-.1 .3M370 143.1l-.2 .1M370.2 142.7l-.1 .2M370.4 142.4l-.1 .1M370.4 142.4h.1M370.5 140.4l.2 2"/>
<path d="M370.5 141.7l-.1 .7M370.6 142.4h.1M370.7 142.3l.1 .2M371 140.7l-.3 1.7M371 141.1l.2 2.1M371 142.8l.2 .3M371.2 143.2h.1M371.3 142.7l.2 .4M371.3 142.7l-.1 .5M371.3 143.2h.1M371.4 141.9l-.1 .8M371.7 142.7l-.2 .2"/>
<path d="M371.8 142.4v.1M372 140.2l.2 2.2M372.1 142.4h.1M372.2 142.3l.1 .2M372.4 140.9l-.2 1.5M372.5 142.8l.1 .3M372.5 142l.2 1.2M372.6 140.8l.3 2.4M372.7 143.2h.1M372.8 143.2h.1M372.9 140.9l-.2 2.3M373 142.1l-.1 1.1"/>
<path d="M373.2 142.7l-.1 .2M373.4 142.4l-.1 .1M373.4 142.4h.1M373.5 141.9h.1M373.5 142.4h.1M373.6 142.2v.2M373.6 140.3l-.1 1.6M373.6 142.4l.1 .1M373.9 142.7l.2 .2"/>
</g>
<path d="M194.1 109.3v18.9M236.6 110.4l3.5 .6-3.5 .6zM240.1 109.3v18.9" fill="none" stroke="#008080" stroke-width=".3"/>
<path d="M236.6 110.4l3.5 .6-3.5 .6z" fill="#008080"/>
<path d="M194.1 111l3.5-.6v1.2z" fill="none" stroke="#008080" stroke-width=".3"/>
<path d="M194.1 111l3.5-.6v1.2z" fill="#008080"/>
<path d="M194.1 77.8v50.4M370.6 79l3.5 .5-3.5 .6zM374.1 77.8v50.4M194.1 111h46" fill="none" stroke="#008080" stroke-width=".3"/>
<path d="M370.6 79l3.5 .5-3.5 .6z" fill="#008080"/>
<path d="M194.1 79.5l3.5-.5v1.1z" fill="none" stroke="#008080" stroke-width=".3"/>
<path d="M194.1 79.5l3.5-.5v1.1z" fill="#008080"/>
<path d="M194.1 79.5h180M176 128.2h18.1M177.7 128.2l.6 3.5h-1.1zM176 148.2h18.1" fill="none" stroke="#008080" stroke-width=".3"/>
<path d="M177.7 128.2l.6 3.5h-1.1z" fill="#008080"/>
<path d="M177.2 144.7h1.1l-.6 3.5z" fill="none" stroke="#008080" stroke-width=".3"/>
<path d="M177.2 144.7h1.1l-.6 3.5z" fill="#008080"/>
<path d="M194.1 88.6v39.6M194.1 90.4l3.5-.6v1.2zM252.1 88.6v36.6M177.7 128.2v20" fill="none" stroke="#008080" stroke-width=".3"/>
<path d="M194.1 90.4l3.5-.6v1.2z" fill="#008080"/>
<path d="M248.6 89.8l3.5 .6-3.5 .6z" fill="none" stroke="#008080" stroke-width=".3"/>
<path d="M248.6 89.8l3.5 .6-3.5 .6z" fill="#008080"/>
<path d="M194.1 90.4h58M125.5 117.8h-12.6l-35.5 34.3M79.5 149.2l.8 .9-2.9 2z" fill="none" stroke="#008080" stroke-width=".3"/>
<path d="M79.5 149.2l.8 .9-2.9 2z" fill="#008080"/>
<path d="M103.2 126.3l3-2-2.1 2.8z" fill="none" stroke="#008080" stroke-width=".3"/>
<path d="M103.2 126.3l3-2-2.1 2.8z" fill="#008080"/>
<path d="M95 142l13 20.5" fill="none" stroke="#008080" stroke-width=".3"/>
<path d="M95 142l2.4 2.7-1 .6z" fill="#008080"/>
<g fill="none" stroke="#008080" stroke-width=".3">
<path d="M84.8 138.2h14M91.8 131.2v14M183.8 138.2h.8M186.4 138.2h14.9M203.1 138.2h1.7M206.6 138.2h14.9M223.3 138.2h1.7M226.8 138.2h14.9M243.5 138.2h1.7M247 138.2h14.9M263.7 138.2h1.7M267.2 138.2h14.9"/>
<path d="M283.9 138.2h1.7M287.3 138.2h14.9M304 138.2h1.8M307.5 138.2h14.9M324.2 138.2h1.8M327.7 138.2h14.9M344.4 138.2h1.7M347.9 138.2h14.9M364.6 138.2h1.7M368.1 138.2h14.9M384.8 138.2h.9M95 142l2.4 2.7-1 .6z"/>
<path d="M247.1 158.2h20.1M252.1 151.2h15.1M264.8 147.7h1.2l-.6 3.5z"/>
</g>
<path d="M280.2 247l-25.2 9.9M305.2 247l-25 9.9" fill="none" stroke="#000" stroke-width=".51"/>
<path d="M264.8 147.7h1.2l-.6 3.5z" fill="#008080"/>
<path d="M265.4 158.2l.6 3.5h-1.2z" fill="none" stroke="#008080" stroke-width=".3"/>
<path d="M265.4 158.2l.6 3.5h-1.2z" fill="#008080"/>
<path d="M194.1 98.8v29.4M247.1 98.8v19.4M194.1 100.5l3.5-.6v1.2zM265.4 144.2v21" fill="none" stroke="#008080" stroke-width=".3"/>
<path d="M194.1 100.5l3.5-.6v1.2z" fill="#008080"/>
<path d="M243.6 99.9l3.5 .6-3.5 .6z" fill="none" stroke="#008080" stroke-width=".3"/>
<path d="M243.6 99.9l3.5 .6-3.5 .6z" fill="#008080"/>
<path d="M194.1 100.5h53" fill="none" stroke="#008080" stroke-width=".3"/>
<g fill="none" stroke="#e6e6e6" stroke-width=".3">
<path d="M28.5 272.9a4.5 4.5 0 0 1 6.2 .6l.3 1.4-1.9 .1a1.83 1.83 0 0 0-1.5-1.4 1.83 1.83 0 0 0-1.9 .9v.2a3.3 3.3 0 0 0 2.6 1.2 2.99 2.99 0 0 1 3 3.1 2.99 2.99 0 0 1-3.4 2.8 3.6 3.6 0 0 1-4.4-3.2l1.8-.2a2.1 2.1 0 0 0 1.8 1.8 2.1 2.1 0 0 0 2.2-1.3 1.39 1.39 0 0 0-1.4-1.1 5.4 5.4 0 0 1-3.8-1.9 2.66 2.66 0 0 1 .4-3zM37.9 273.2a4.8 4.8 0 0 1 5.8-.6 4.8 4.8 0 0 1 2 5.5 4.7 4.7 0 0 1-5.7 3.6 4.7 4.7 0 0 1-3.4-5.8l.4-1.4zM39.3 274.4a2.67 2.67 0 0 1 3.2-.5 2.67 2.67 0 0 1 1.3 3 2.7 2.7 0 0 1-2.6 3.3 2.7 2.7 0 0 1-2.6-3.3l.2-1.7zM47.4 272.2h1.9v7.9h4.8v1.6h-6.7zM55.5 272.1h1.9v9.6h-1.9zM59.3 272.1h3.5a4 4 0 0 1 4.4 4.4 4.2 4.2 0 0 1-4.3 5.2h-3.6zM61.2 273.7a4.5 4.5 0 0 1 3.3 .5 4.9 4.9 0 0 1-.2 5.5l-1 .3-2.1 .1zM72.6 272.1h7.1v1.6h-5.1v2.1h4.8v1.7h-4.8v2.6h5.3v1.6h-7.3zM81.6 272.1h3.5a4 4 0 0 1 4.5 4.4 4.2 4.2 0 0 1-4.4 5.2h-3.6zM83.5 273.7a4.5 4.5 0 0 1 3.3 .5 4.9 4.9 0 0 1-.2 5.5l-1 .3-2.1 .1zM92.1 273.4a5.1 5.1 0 0 1 7 0l.7 1.4-1.9 .3a2.65 2.65 0 0 0-3.3-1.4 2.65 2.65 0 0 0-1.7 3.1 2.97 2.97 0 0 0 1.5 3.1 2.97 2.97 0 0 0 3.5-.5v-1.2h-2.2v-1.6h4.2v3.8a5.7 5.7 0 0 1-8.2-.5 5.8 5.8 0 0 1 .4-6.5zM101.6 272.1h7.1v1.6h-5.1v2.1h4.8v1.7h-4.8v2.6h5.3v1.6h-7.3z"/>
<path d="M117 272.1h2.1l3.7 9.6h-2.1l-.8-2.2h-3.7l-.8 2.2h-2.1zM118 274.4l1.3 3.5h-2.6zM124.8 273.3a4.2 4.2 0 0 1 7.1 1.4l-1.9 .5a2.25 2.25 0 0 0-2.7-1.6 2.25 2.25 0 0 0-1.7 2.6 3.4 3.4 0 0 0 1.5 3.9 2.25 2.25 0 0 0 3-1.9l1.8 .6a4.3 4.3 0 0 1-5 3 4.3 4.3 0 0 1-3.3-4.8l.3-2.4zM136.3 272.1h2.1l3.7 9.6h-2.1l-.8-2.2h-3.7l-.8 2.2h-2.1zM137.3 274.4l1.3 3.5h-2.6zM143.2 272.1h3.6a4 4 0 0 1 4.4 4.4 4.2 4.2 0 0 1-4.4 5.2h-3.6zM145.2 273.7a4.5 4.5 0 0 1 3.3 .5 4.9 4.9 0 0 1-.2 5.5l-1 .3-2.1 .1zM152.9 272.1h7.1v1.6h-5.2v2.1h4.9v1.7h-4.9v2.6h5.4v1.6h-7.3zM161.8 272.1h2.9l1.7 6.5 1.7-6.5h2.9v9.6h-1.8v-7.5l-1.9 7.5h-1.9l-1.8-7.5v7.5h-1.8zM172.9 272.1h2v9.6h-2zM177.5 273.3a4.2 4.2 0 0 1 7.1 1.4l-1.9 .5a2.25 2.25 0 0 0-2.6-1.6 2.25 2.25 0 0 0-1.8 2.6 3.4 3.4 0 0 0 1.6 3.9 2.25 2.25 0 0 0 3-1.9l1.8 .6a4.3 4.3 0 0 1-5 3 4.3 4.3 0 0 1-3.4-4.8l.4-2.4zM190.9 273.3a4.2 4.2 0 0 1 7.1 1.4l-1.9 .5a2.25 2.25 0 0 0-2.7-1.6 2.25 2.25 0 0 0-1.7 2.6 3.4 3.4 0 0 0 1.6 3.9 2.25 2.25 0 0 0 2.9-1.9l1.9 .6a4.3 4.3 0 0 1-5 3 4.3 4.3 0 0 1-3.4-4.8l.4-2.4z"/>
<path d="M200.6 273.2a4.8 4.8 0 0 1 5.9-.6 4.8 4.8 0 0 1 2 5.5 4.7 4.7 0 0 1-5.8 3.6 4.7 4.7 0 0 1-3.3-5.8l.4-1.4zM202 274.4a2.67 2.67 0 0 1 3.2-.5 2.67 2.67 0 0 1 1.4 3 2.7 2.7 0 0 1-2.6 3.3 2.7 2.7 0 0 1-2.7-3.3l.3-1.7zM210.1 272.1h3.1a3.6 3.6 0 0 1 3.9 1.4 3.1 3.1 0 0 1-.1 3.4 3.1 3.1 0 0 1-3.2 1.2h-1.7v3.6h-2zM212.1 273.7a3.9 3.9 0 0 1 3.1 .5 1.44 1.44 0 0 1 0 1.7 1.44 1.44 0 0 1-1.5 .6h-1.6zM218 272.1h2.3l2.3 3.7 2.2-3.7h2.2l-3.5 5.6v4h-1.9v-4.1z"/>
</g>
<g font-size="5.6">
<text x="38.6" y="9.4">1</text>
<text x="88.6" y="9.3">2</text>
<text x="138.6" y="9.4">3</text>
<text x="188.7" y="9.4">4</text>
<text x="238.7" y="9.3">5</text>
<text x="288.7" y="9.3">6</text>
<text x="338.7" y="9.3">7</text>
<text x="388.7" y="9.3">8</text>
<text x="15.8" y="29.5">A</text>
<text x="411" y="29.5">A</text>
<text x="15.8" y="74.5">B</text>
<text x="411" y="74.5">B</text>
<text x="15.8" y="124.9">C</text>
<text x="411" y="124.8">C</text>
<text x="15.9" y="174.9">D</text>
<text x="411.2" y="174.8">D</text>
<text x="15.9" y="224.7">E</text>
<text x="411.1" y="224.7">E</text>
<text x="15.8" y="271.4">F</text>
<text x="411" y="271.4">F</text>
<text x="38.6" y="291.4">1</text>
<text x="88.6" y="291.4">2</text>
<text x="138.7" y="291.4">3</text>
<text x="188.7" y="291.5">4</text>
<text x="238.7" y="291.3">5</text>
<text x="288.7" y="291.3">6</text>
<text x="338.7" y="291.4">7</text>
<text x="388.7" y="291.4">8</text>
</g>
<g font-size="5.6" fill="#008080">
<text x="281.3" y="78.7">180</text>
<text x="221" y="89.5">58</text>
<text x="218.7" y="99.7">53</text>
<text x="215" y="110.2">46</text>
<text x="176.9" y="140.3" transform="rotate(-90 176.9 140.3)">20</text>
<text x="264.5" y="155.8" transform="rotate(-90 264.5 155.8)">7</text>
<text x="109.2" y="164.3">M10 x 30 TO DRILL POINT</text>
<text x="109.2" y="169.5">25 MIN FULL THREAD</text>
<text x="109.2" y="174.8">BOTH ENDS</text>
<text x="349.5" y="257.4">RH-Axle, Rear</text>
</g>
<text font-size="5.4" fill="#008080" x="114.1" y="117">O 40</text>
<g font-size="4">
<text x="230.7" y="250.7">LINEAR TOL:</text>
<text x="255.6" y="250.6">ANGULAR TOL:</text>
<text x="280.7" y="250.6">ROUGHNESS:</text>
<text x="305.6" y="250.7">SCALE:</text>
<text x="321.3" y="250.6">TITLE</text>
<text x="240" y="255.2">0,25</text>
<text x="307.8" y="255.3">1:1</text>
<text x="25.4" y="262">NOTES:</text>
<text x="230.4" y="260.7">MATERIAL:</text>
<text x="258" y="263.4">SEE NOTES</text>
<text x="25.4" y="270.2">1. DEBURR AND REMOVE SHARP EDGES.</text>
<text x="321.2" y="275.4">DWG TYPE:</text>
<text x="321.4" y="270.7">DWG NO:</text>
<text x="352.2" y="275.3">PART DRAWING</text>
<text x="381.5" y="270.7">REV:</text>
<text x="25.4" y="278.4">2. MATERIAL TO BE EITHER STEEL OF STAINLESS STEEL, AT MACHINISTS DISCRESION.</text>
<text x="321" y="280.6">CREATOR:</text>
<text x="381" y="281.6">SIZE</text>
<text x="321.1" y="285.6">CREATION DATE: 09/16/20</text>
<text x="382.1" y="285.2">A3</text>
</g>
<g font-size="4" fill="#008080">
<text x="350.4" y="281">L.Corscadden</text>
<text x="389.5" y="283.1">SHEET 1 / 1</text>
</g>
<text font-size="3.5" x="238.1" y="255.2">±</text>
</svg>
